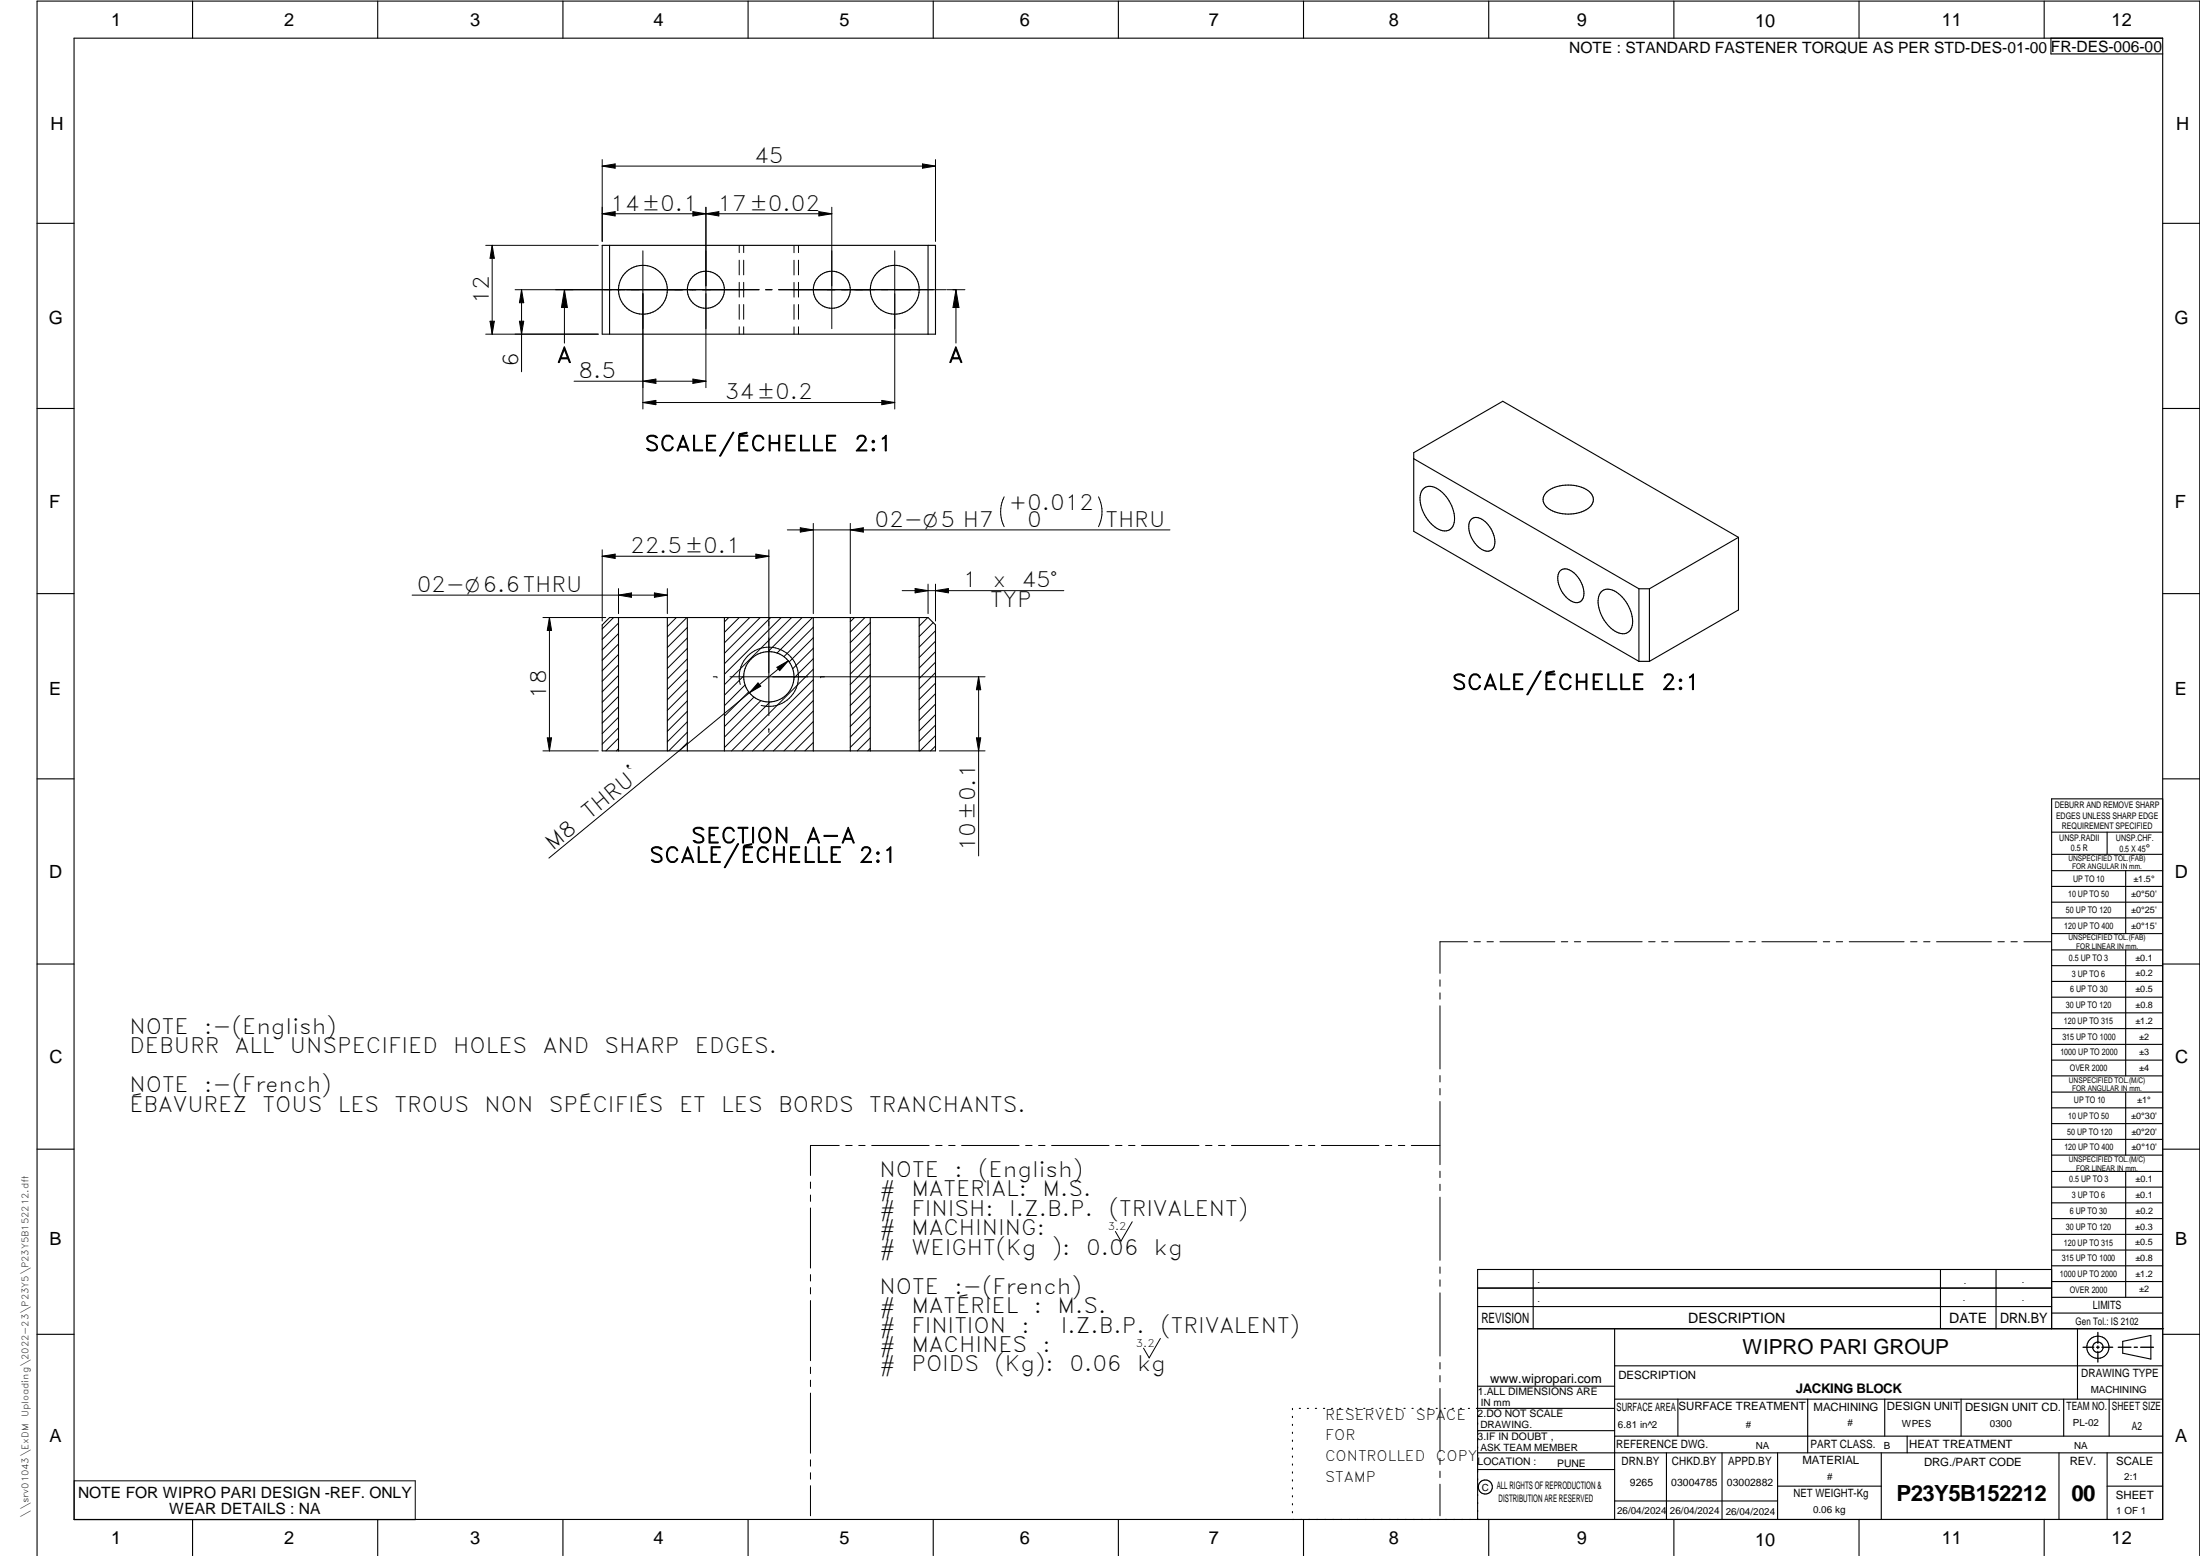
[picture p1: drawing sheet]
<svg xmlns="http://www.w3.org/2000/svg" width="594mm" height="420mm" viewBox="0 0 594 420" stroke-linecap="round" stroke-linejoin="round" font-family="sans-serif">
<g fill="none" stroke="#000" stroke-width=".3">
<path d="M20 10.3h564v400h-564zM52 .3v10M102 .3v10M152 .3v10M202 .3v10M252 .3v10M302 .3v10M352 .3v10M402 .3v10M452 .3v10M502 .3v10M552 .3v10"/>
<path d="M553.8 10.3v4.3h30.2M10 60.3h10M162.6 66.3h90v23.9h-90zM164.6 66.3v23.9M250.6 66.3v23.9M584 60.3h10M10 110.3h10M584 110.3h10M381.8 123.9l60.8 35.1M384.3 132a3.4 3.4 0 0 1 4.7 .5 9.4 9.4 0 0 1 3.5 9.1 2.74 2.74 0 0 1-4.4 1.1 9.8 9.8 0 0 1-4.5-9.4zM417.7 132.8a10 10 0 0 1 11.5 0 2.83 2.83 0 0 1-.9 4.9 10.2 10.2 0 0 1-10.6-.7 2.64 2.64 0 0 1 0-4.2zM397.3 140.2a2.76 2.76 0 0 1 3.8 .7 7.1 7.1 0 0 1 2.3 6.8 2.26 2.26 0 0 1-3.7 .4 7 7 0 0 1-2.8-7.3z"/>
<path d="M421.4 154.1a2.53 2.53 0 0 1 3.2 .3 7 7 0 0 1 2.9 7.2 2.25 2.25 0 0 1-3.8 .3 7.1 7.1 0 0 1-2.8-7.2zM432.4 159.8a3.4 3.4 0 0 1 4.7 .5 9.6 9.6 0 0 1 3.5 9.1 2.6 2.6 0 0 1-3.9 1.3 9.7 9.7 0 0 1-5-9.6zM442.6 159v19.6M442.6 159h2.8M445.4 159v19.6M469.4 145.1l-63.6-36.7-24 13.8v21.3l60.8 35.1M469.4 145.1v19.6l-24 13.9M469.4 145.1l-24 13.9M10 160.3h10M162.6 168.7l2-1.9h86l2 1.9v34.1h-90zM167 166.8v36M180.2 166.8v36"/>
<path d="M185.6 166.8v36M195.6 166.8v36M219.6 166.8v36M229.6 166.8v36M235 166.8v36M248.2 166.8v36M442.6 178.6h2.8M584 160.3h10M10 210.3h10M584 215.7h-30v143.1M584 210.3h10M554 230.7h30"/>
<path d="M554 224.7h30M554 235.1h30M554 239.4h30M569 224.7v6M574 235.1v17M554 243.6h30M554 247.9h30M554 252.1h30M554 256.5h30M574 256.5v34M10 260.3h10M554 260.8h30"/>
<path d="M554 265h30M554 269.3h30M554 273.5h30M554 277.7h30M584 260.3h10M554 282h30M554 286.3h30M554 290.5h30M554 294.9h30M554 299.1h30M574 294.9v17M10 310.3h10"/>
<path d="M554 303.4h30M554 307.7h30M554 311.9h30M554 316.3h30M574 316.3v34M584 310.3h10M554 320.5h30M554 324.8h30M554 329.1h30M554 333.3h30M554 337.5h30M399 358.8h185.3"/>
<path d="M399 352.8h155M399 347.8h155M414 342.8v16M436 358.8v51.5M524 342.8v16M539 342.8v16M554 342.8h-155v67.5M554 341.8h30M554 346.1h30M554 350.3h30M554 354.6h30M561 358.8v19"/>
<path d="M10 360.3h10M399 374.3h37M436 368.8h148M436 377.8h148M453.1 377.8v10M488.1 377.8v14.5M508.9 377.8v10M529.6 377.8v10M557.3 377.8v10M569.5 377.8v10M573.2 362.2l7.6-1.6v6.4l-7.6-1.6zM584 360.3h10"/>
<path d="M349 380.3v.3M349 382.4v.4M349 384.6v.3M349 386.7v.4M349 388.9v.3M349 391v.4M349 393.2v.3M349 395.3v.3M349 397.4v.4M349 399.6v.3M350.9 380.3h.3M353 380.3h.3"/>
<path d="M355.2 380.3h.3M357.4 380.3h.3M359.6 380.3h.3M361.7 380.3h.3M363.9 380.3h.3M366.1 380.3h.3M368.3 380.3h.3M370.4 380.3h.3M372.6 380.3h.3M374.8 380.3h.3M376.9 380.3h.4M379.1 380.3h.3"/>
<path d="M381.3 380.3h.3M383.4 380.3h.4M385.6 380.3h.4M387.8 380.3h.3M390 380.3h.3M392.1 380.3h.4M394.3 380.3h.4M396.5 380.3h.3M399 396.8h37M399 392.3h185M399 386.3h37M436 387.8h148"/>
<path d="M436 380.3h-37.3M450 392.3v18M465 392.3v18M480 392.3v18M508 392.3v18M515 387.8v4.5M556 392.3v18M569 392.3v18M52 410.3v9.8M102 410.3v9.8M152 410.3v9.8M202 410.3v9.8"/>
<path d="M252 410.3v9.8M302 410.3v9.8M349 401.7v.4M349 403.9v.3M349 406v.4M349 408.2v.3M352 410.3v9.8M402 410.3v9.8M436 405.3h44M452 410.3v9.8M480 401.3h28M502 410.3v9.8"/>
<path d="M552 410.3v9.8M569 401.3h15M10 420.1v-419.8h584v419.8"/>
<circle cx="173.6" cy="78.2" r="6.6"/>
<circle cx="190.6" cy="78.2" r="5"/>
<circle cx="224.6" cy="78.2" r="5"/>
<circle cx="241.6" cy="78.2" r="6.6"/>
<circle cx="207.6" cy="182.8" r="6.8"/>
<circle cx="566.5" cy="363.8" r="1.4"/>
<circle cx="566.5" cy="363.8" r="3"/>
<circle cx="401.1" cy="401.5" r="1.91"/>
</g>
<g fill="none" stroke="#000" stroke-width=".27">
<path d="M162.6 44.9l3.5-.6v1.1zM162.6 43.1v22.1M162.6 57.7l3.5-.6v1.2zM162.6 44.9h90M162.6 57.7h62M187.1 57.1l3.5 .6-3.5 .6zM190.6 56v48.7M190.6 57.7l3.5-.6v1.2zM221.1 57.1l3.5 .6-3.5 .6zM224.6 56v32.8M249.1 44.3l3.5 .6-3.5 .5zM252.6 43.1v22.1"/>
<path d="M131.2 66.3h30.4M132.9 66.3v23.9M132.9 66.3l.6 3.4h-1.2zM139.1 78.2h65.9M140.8 78.2v22.2M140.8 78.2l.6 3.5h-1.1zM152.4 78.2v14.4M152.4 78.2l.8 4.8h-1.6zM173.6 67.7v42.7M199.6 66.3v1.9M199.6 70.3v3.9M199.6 76.2v4"/>
<path d="M200.8 66.3v1.9M200.8 70.3v3.9M200.8 76.2v4M206.7 78.2h1.8M210.2 78.2h45.3M214.4 66.3v1.9M214.4 70.3v4M214.4 76.3v3.9M215.6 66.3v1.9M215.6 70.3v3.9M215.6 76.2v4M241.6 67.7v42.7"/>
<path d="M255.8 78.2h4.8M258.1 78.2v14.4M258.1 78.2l.8 4.8h-1.6zM131.2 90.2h30.4M132.3 86.7h1.2l-.6 3.5zM140.3 86.7h1.1l-.6 3.5zM199.6 82.2v4M199.6 88.2v2M200.8 82.2v4M200.8 88.2v2M214.4 82.3v3.9M214.4 88.3v1.9"/>
<path d="M215.6 82.2v4M215.6 88.2v2M155 102.9h35.6M173.6 102.9l3.5-.5v1.1zM173.6 108.7l3.5-.6v1.2zM173.6 108.7h68M187.1 102.4l3.5 .5-3.5 .6zM238.1 108.1l3.5 .6-3.5 .6zM271.2 134.2a9 9 0 0 0 0 8M296.6 134.2a9.2 9.2 0 0 1 0 8M162.6 150.2l3.5-.6v1.2zM162.6 148.5v19.2"/>
<path d="M162.6 150.2h45M167 158.9v6.8M180.2 158.9v6.8M204.1 149.6l3.5 .6-3.5 .6zM207.6 148.5v44.8M212.6 143.1h103.3M216.1 142.5l3.5 .6-3.5 .6zM219.6 141.3v24.4M229.6 143.1l3.5-.6v1.2zM229.6 141.3v24.4M243.6 159.5h43.7M247.1 158.9l3.5 .6-3.5 .6z"/>
<path d="M250.6 157.7v8M252.6 157.7v10M252.6 159.5l3.5-.6v1.2zM111.3 160.7h68.9M146.6 166.8h17M148.4 166.8v36M148.4 166.8l.5 3.4h-1.1zM165.7 166.8l-3.1 3M167 168.3l-4.4 4.3M167 171.1l-4.4 4.4M167 173.9l-4.4 4.4M167 176.7l-4.4 4.4"/>
<path d="M167 179.6l-4.4 4.4M167 160.7l3.5-.6v1.2zM176.7 160.1l3.5 .6-3.5 .6zM182.6 166.8l-2.4 2.4M185.5 166.8l-5.3 5.2M185.6 169.4l-5.4 5.4M185.6 175.1l-5.4 5.4M185.6 177.9l-5.4 5.4M185.6 172.3l-5.4 5.4M196.8 166.8l-1.2 1.1M199.6 166.8l-4 4M202.5 166.8l-6.9 6.8"/>
<path d="M205.3 166.8l-9.7 9.6M207.6 168.7h.1M208.1 166.8l-12.5 12.4M210.9 166.8l-15.3 15.3M212.9 178.4l-64.7 53.3M213.8 166.8l-18.2 18.1M216.6 166.8l-9.2 9.2M219.4 166.8l-9.6 9.5M219.6 169.4l-7.9 7.9M219.6 172.2l-6.5 6.5M219.6 175l-5.5 5.6M219.6 177.9l-5.2 5.2"/>
<path d="M230.7 166.8l-1.1 1.1M233.6 166.8l-4 3.9M235 168.1l-5.4 5.4M235 171l-5.4 5.4M235 173.8l-5.4 5.4M235 176.6l-5.4 5.4M235 179.4l-5.4 5.4M250.5 166.8l-2.3 2.3M252 168.1l-3.8 3.8M252.6 170.3l-4.4 4.4M252.6 173.1l-4.4 4.4M252.6 176l-4.4 4.4"/>
<path d="M252.6 178.8l-4.4 4.4M147.8 199.2h1.1l-.5 3.6zM167 182.4l-4.4 4.4M167 185.2l-4.4 4.4M167 188l-4.4 4.4M167 190.9l-4.4 4.4M167 193.7l-4.4 4.4M167 196.5l-4.4 4.4M167 199.3l-3.4 3.5M185.6 197.7l-5 5.1M185.6 180.8l-5.4 5.4M185.6 183.6l-5.4 5.4"/>
<path d="M185.6 186.4l-5.4 5.4M185.6 189.3l-5.4 5.3M185.6 192.1l-5.4 5.4M185.6 194.9l-5.4 5.4M192.6 182.8h.1M192.8 182.8h.7M193.6 182.8h.1M197.1 182.8h68.9M199.9 184.8a8 8 0 0 1 7-10 8 8 0 0 1 8.7 8.7 8 8 0 0 1-10.1 7M200.8 182.5l-5.2 5.2M201.2 185l-5.6 5.6M202.2 186.8l-6.6 6.6"/>
<path d="M203.6 188.2l-8 8M204.7 184.4l.7 .9-3 1.8zM205.5 189.2l-9.9 9.9M207.6 196.7h.1M207.6 196.9v.7M207.6 197.7v.1M208 189.5l-12.4 12.4M209.8 180.2l3.1-1.8-2.4 2.7zM219.6 197.7l-5.1 5.1M219.6 194.8l-7.9 8M219.6 192l-10.7 10.8M219.6 189.2l-13.5 13.6"/>
<path d="M219.6 186.4l-16.4 16.4M219.6 183.5l-19.2 19.3M219.6 180.7l-22 22.1M221.6 182.8h.1M235 182.3l-5.4 5.4M235 187.9l-5.4 5.4M235 190.8l-5.4 5.4M235 193.6l-5.4 5.4M235 196.4l-5.4 5.4M235 185.1l-5.4 5.4M235 199.2l-3.5 3.6M252.6 198.6l-4.1 4.2"/>
<path d="M252.6 181.6l-4.4 4.4M252.6 184.5l-4.4 4.4M252.6 187.3l-4.4 4.4M252.6 190.1l-4.4 4.4M252.6 193l-4.4 4.4M252.6 195.8l-4.4 4.4M263.7 199.2h1.1l-.5 3.6zM264.3 182.8l.5 3.4h-1.1zM264.3 182.8v48.3M146.6 202.8h15M167 202.2l-.6 .6M185.6 200.6l-2.2 2.2"/>
<path d="M219.6 200.5l-2.2 2.3M235 202.1l-.7 .7M252.6 201.4l-1.3 1.4M253.7 202.8h12.3M396.3 254.3h-7.5v8.5M398 254.3h1.8M401.5 254.3h1.8M405 254.3h14.9M421.6 254.3h1.7M425.1 254.3h1.7M428.6 254.3h14.8M445.2 254.3h1.7"/>
<path d="M448.7 254.3h1.7M452.2 254.3h14.8M468.8 254.3h1.7M472.3 254.3h1.7M475.8 254.3h14.8M492.4 254.3h1.7M495.9 254.3h1.7M499.4 254.3h14.8M515.9 254.3h1.8M519.4 254.3h1.8M522.9 254.3h14.9M539.5 254.3h1.7"/>
<path d="M543 254.3h1.7M546.5 254.3h7.4M388.8 264.6v1.7M388.8 268.1v1.7M388.8 271.6v17M388.8 290.4v1.8M388.8 293.9v1.8M388.8 297.4v17.1M218.9 319.2v1.7M226.6 309.3h-7.7v8.1M228.4 309.3h1.7M231.9 309.3h1.7"/>
<path d="M235.4 309.3h15.5M252.7 309.3h1.7M256.2 309.3h1.7M259.7 309.3h15.5M277 309.3h1.7M280.5 309.3h1.7M284 309.3h15.5M301.2 309.3h1.8M304.8 309.3h1.7M308.2 309.3h15.6M325.5 309.3h1.8M329 309.3h1.8"/>
<path d="M332.5 309.3h15.6M349.8 309.3h1.8M353.3 309.3h1.7M356.8 309.3h15.5M374.1 309.3h1.7M377.6 309.3h1.7M381.1 309.3h7.7M388.8 316.3v1.7M388.8 319.8v1.7M218.9 322.7v1.7M218.9 326.2v16.2M305.7 329.9l-3 5.3-1.5-2.7"/>
<path d="M388.8 323.3v17M218.9 344.2v1.7M218.9 347.7v1.7M218.9 351.2v16.2M388.8 342.1v1.7M388.8 345.6v1.7M388.8 349.1v17.1M218.9 369.2v1.7M218.9 372.7v1.7M218.9 376.2v16.2M313.3 361.4l-3 5.3-1.5-2.7M388.8 367.9v1.8"/>
<path d="M388.8 371.4v1.7M388.8 374.9v17.1M20 399.9h92.1v10.5h-92.1zM218.9 394.2v1.7M218.9 397.7v1.7M388.8 393.8v1.7M388.8 397.3v1.7M218.9 401.2v8.1M388.8 400.8v8.5"/>
</g>
<path d="M566.5 359.8v2.9M562.5 363.8h2.9M566.1 363.8h.8M566.5 363.5v.7M566.5 364.9v2.9M567.6 363.8h2.9M572 363.8h3.4M576.3 363.8h.9M578.1 363.8h3.4" fill="none" stroke="#000" stroke-width=".36"/>
<g fill="#000">
<path d="M162.6 57.7l3.5-.6v1.2zM162.6 44.9l3.5-.6v1.1zM187.1 57.1l3.5 .6-3.5 .6zM190.6 57.7l3.5-.6v1.2zM221.1 57.1l3.5 .6-3.5 .6zM249.1 44.3l3.5 .6-3.5 .5zM132.9 66.3l.6 3.4h-1.2zM132.3 86.7h1.2l-.6 3.5zM140.8 78.2l.6 3.5h-1.1zM140.3 86.7h1.1l-.6 3.5zM152.4 78.2l.8 4.8h-1.6zM258.1 78.2l.8 4.8h-1.6z"/>
<path d="M173.6 102.9l3.5-.5v1.1zM173.6 108.7l3.5-.6v1.2zM187.1 102.4l3.5 .5-3.5 .6zM238.1 108.1l3.5 .6-3.5 .6zM162.6 150.2l3.5-.6v1.2zM204.1 149.6l3.5 .6-3.5 .6zM216.1 142.5l3.5 .6-3.5 .6zM229.6 143.1l3.5-.6v1.2zM247.1 158.9l3.5 .6-3.5 .6zM252.6 159.5l3.5-.6v1.2zM148.4 166.8l.5 3.4h-1.1zM167 160.7l3.5-.6v1.2z"/>
<path d="M176.7 160.1l3.5 .6-3.5 .6zM147.8 199.2h1.1l-.5 3.6zM204.7 184.4l.7 .9-3 1.8zM209.8 180.2l3.1-1.8-2.4 2.7zM264.3 182.8l.5 3.4h-1.1zM263.7 199.2h1.1l-.5 3.6z"/>
</g>
<g font-size="6">
<text x="512.1" y="405.2">P23Y5B152212</text>
<text x="559.4" y="405.2">00</text>
</g>
<g font-size="5.7">
<text x="203.7" y="44">45</text>
<text x="164.8" y="56.9">14±0.1</text>
<text x="193.8" y="56.9">17±0.02</text>
<text x="132" y="82.2" transform="rotate(-90 132 82.2)">12</text>
<text x="140" y="99.2" transform="rotate(-90 140 99.2)">6</text>
<text x="150.4" y="97.9">A</text>
<text x="256.1" y="97.9">A</text>
<text x="156.2" y="102.1">8.5</text>
<text x="195.7" y="107.8">34±0.2</text>
<text x="174.1" y="121.8">SCALE/ÉCHELLE</text>
<text x="230.6" y="121.8">2:1</text>
<text x="272.4" y="137.7">+0.012</text>
<text x="236.1" y="142.2">02-O5 H7</text>
<text x="277.3" y="142.2">0</text>
<text x="298.5" y="142.2">THRU</text>
<text x="170.1" y="149.3">22.5±0.1</text>
<text x="112.5" y="159.8">02-O6.6THRU</text>
<text x="260" y="158.6">1</text>
<text x="268.1" y="158.6">x</text>
<text x="275.9" y="158.6">45°</text>
<text x="267.4" y="163.9">TYP</text>
<text x="147.5" y="188.7" transform="rotate(-90 147.5 188.7)">18</text>
<text x="392.1" y="186.2">SCALE/ÉCHELLE</text>
<text x="448.6" y="186.2">2:1</text>
<text x="159.2" y="221.5" transform="rotate(-39 159.2 221.5)">THRU`</text>
<text x="186.6" y="227.6">SECTION</text>
<text x="217.6" y="227.6">A-A</text>
<text x="149.3" y="229.7" transform="rotate(-39 149.3 229.7)">M8</text>
<text x="175.3" y="232.9">SCALE/ÉCHELLE</text>
<text x="231.9" y="232.9">2:1</text>
<text x="263.4" y="229.9" transform="rotate(-90 263.4 229.9)">10±0.1</text>
<text x="34.9" y="279.2">NOTE</text>
<text x="55.1" y="279.2">:-(English)</text>
<text x="34.9" y="284.4">DEBURR</text>
<text x="63.4" y="284.4">ALL</text>
<text x="78.3" y="284.4">UNSPECIFIED</text>
<text x="122.4" y="284.4">HOLES</text>
<text x="146.6" y="284.4">AND</text>
<text x="163.3" y="284.4">SHARP</text>
<text x="187.7" y="284.4">EDGES.</text>
<text x="34.9" y="294.9">NOTE</text>
<text x="55.2" y="294.9">:-(French)</text>
<text x="34.9" y="300.2">ÉBAVUREZ</text>
<text x="70.9" y="300.2">TOUS</text>
<text x="91.2" y="300.2">LES</text>
<text x="106.6" y="300.2">TROUS</text>
<text x="130.9" y="300.2">NON</text>
<text x="148.2" y="300.2">SPÉCIFIÉS</text>
<text x="183.4" y="300.2">ET</text>
<text x="194.8" y="300.2">LES</text>
<text x="210.1" y="300.2">BORDS</text>
<text x="234.7" y="300.2">TRANCHANTS.</text>
<text x="237.5" y="317.8">NOTE</text>
<text x="257.7" y="317.8">:</text>
<text x="264.2" y="317.8">(English)</text>
<text x="237.5" y="323.1">#</text>
<text x="246.1" y="323.1">MATERIAL:</text>
<text x="281.5" y="323.1">M.S.</text>
<text x="237.5" y="328.3">#</text>
<text x="246.1" y="328.3">FINISH:</text>
<text x="272.5" y="328.3">I.Z.B.P.</text>
<text x="299.4" y="328.3">(TRIVALENT)</text>
<text x="237.5" y="333.6">#</text>
<text x="246.1" y="333.6">MACHINING:</text>
<text x="237.5" y="338.8">#</text>
<text x="246.1" y="338.8">WEIGHT(Kg</text>
<text x="284" y="338.8">):</text>
<text x="293.3" y="338.8">0.06</text>
<text x="311.6" y="338.8">kg</text>
<text x="237.5" y="349.3">NOTE</text>
<text x="257.7" y="349.3">:-(French)</text>
<text x="237.5" y="354.6">#</text>
<text x="237.5" y="359.8">#</text>
<text x="246.1" y="354.6">MATÉRIEL</text>
<text x="246.1" y="359.8">FINITION</text>
<text x="275.9" y="359.8">:</text>
<text x="279.2" y="354.6">:</text>
<text x="285.6" y="354.6">M.S.</text>
<text x="286.5" y="359.8">I.Z.B.P.</text>
<text x="313.4" y="359.8">(TRIVALENT)</text>
<text x="237.5" y="365.1">#</text>
<text x="246.1" y="365.1">MACHINES</text>
<text x="281.6" y="365.1">:</text>
<text x="237.5" y="370.3">#</text>
<text x="246.1" y="370.3">POIDS</text>
<text x="268.6" y="370.3">(Kg):</text>
<text x="288.8" y="370.3">0.06</text>
<text x="307.1" y="370.3">kg</text>
</g>
<text font-size="5.6" x="470.5" y="365.5">WIPRO PARI GROUP</text>
<g font-size="4.9">
<text x="30" y="7">1</text>
<text x="76.7" y="7">2</text>
<text x="127" y="7">3</text>
<text x="176.5" y="7">4</text>
<text x="226.7" y="7">5</text>
<text x="275.4" y="7">6</text>
<text x="326.4" y="7">7</text>
<text x="375" y="7">8</text>
<text x="425.8" y="7">9</text>
<text x="473.9" y="7.4">10</text>
<text x="524.3" y="7">11</text>
<text x="570.2" y="7">12</text>
<text x="13.6" y="35.2">H</text>
<text x="587.6" y="35.2">H</text>
<text x="13.2" y="87.5">G</text>
<text x="587.2" y="87.5">G</text>
<text x="13.3" y="137.1">F</text>
<text x="587.3" y="137.1">F</text>
<text x="13.3" y="187.6">E</text>
<text x="587.3" y="187.6">E</text>
<text x="13.3" y="237">D</text>
<text x="587.3" y="237">D</text>
<text x="13.4" y="287.1">C</text>
<text x="587.4" y="287.1">C</text>
<text x="13.4" y="336.3">B</text>
<text x="587.4" y="336.3">B</text>
<text x="13.4" y="389.3">A</text>
<text x="587.4" y="389.3">A</text>
<text x="30" y="417">1</text>
<text x="76.7" y="417">2</text>
<text x="127" y="417">3</text>
<text x="176.5" y="417">4</text>
<text x="226.7" y="417">5</text>
<text x="275.4" y="417">6</text>
<text x="326.4" y="417">7</text>
<text x="375" y="417">8</text>
<text x="425.8" y="417">9</text>
<text x="473.9" y="417.4">10</text>
<text x="524.3" y="417">11</text>
<text x="570.2" y="417">12</text>
</g>
<g font-size="4.2">
<text x="423.7" y="14.3">NOTE : STANDARD FASTENER TORQUE AS PER STD-DES-01-00</text>
<text x="553.8" y="14">FR-DES-006-00</text>
<text x="21.1" y="404.4">NOTE FOR WIPRO PARI DESIGN -REF. ONLY</text>
<text x="45.7" y="408.9">WEAR DETAILS : NA</text>
</g>
<g font-size="3.9">
<text x="357.8" y="383.4">RESERVED</text>
<text x="382.3" y="383.4">SPACE</text>
<text x="357.8" y="388.9">FOR</text>
<text x="357.8" y="394.5">CONTROLLED</text>
<text x="387.8" y="394.5">COPY</text>
<text x="357.8" y="400.1">STAMP</text>
</g>
<g font-size="3.8">
<text x="400.1" y="357.1">REVISION</text>
<text x="455.9" y="357.1">DESCRIPTION</text>
<text x="526.4" y="357.1">DATE</text>
<text x="540.1" y="357.1">DRN.BY</text>
</g>
<text font-size="3.6" x="485" y="376.2">JACKING BLOCK</text>
<text font-size="3.5" x="402.4" y="373.3">www.wipropari.com</text>
<g font-size="3.1">
<text x="565.2" y="353.5">LIMITS</text>
<text x="562" y="371.7">DRAWING TYPE</text>
<text x="437" y="372.3">DESCRIPTION</text>
<text x="436.5" y="380.9">SURFACE AREA</text>
<text x="453.3" y="380.9">SURFACE TREATMENT</text>
<text x="489.7" y="380.9">MACHINING</text>
<text x="509.5" y="380.9">DESIGN UNIT</text>
<text x="530.6" y="380.9">DESIGN UNIT CD.</text>
<text x="558" y="380.7">TEAM NO.</text>
<text x="570.3" y="380.7">SHEET SIZE</text>
<text x="575.6" y="386.1">A2</text>
<text x="436.4" y="391.1">REFERENCE DWG.</text>
<text x="437.9" y="395.5">DRN.BY</text>
<text x="451.5" y="395.5">CHKD.BY</text>
<text x="466.6" y="395.5">APPD.BY</text>
<text x="486.7" y="395.4">MATERIAL</text>
<text x="488.9" y="391">PART CLASS.</text>
<text x="515.6" y="391">HEAT TREATMENT</text>
<text x="519.6" y="395.9">DRG./PART CODE</text>
<text x="558.9" y="395.6">REV.</text>
<text x="571.4" y="395.6">SCALE</text>
<text x="484.3" y="404.3">NET WEIGHT-Kg</text>
<text x="571.4" y="404.7">SHEET</text>
</g>
<text font-size="3" x="579.5" y="230.1">°</text>
<g font-size="2.8">
<text x="299.1" y="332.1">3.2</text>
<text x="560.5" y="357.7">Gen Tol.: IS 2102</text>
<text x="306.7" y="363.6">3.2</text>
<text x="399.1" y="376.7">1.ALL DIMENSIONS ARE</text>
<text x="399" y="382.7">2.DO NOT SCALE</text>
<text x="399" y="388.7">3.IF IN DOUBT ,</text>
<text x="399" y="395.5">LOCATION :</text>
<text x="420.5" y="396">PUNE</text>
<text x="440.2" y="401.3">9265</text>
<text x="451.3" y="401.2">03004785</text>
<text x="466.3" y="401.3">03002882</text>
<text x="404.2" y="402">ALL RIGHTS OF REPRODUCTION &amp;</text>
<text x="404.7" y="405.4">DISTRIBUTION ARE RESERVED</text>
</g>
<g font-size="2.7">
<text x="564.6" y="376.2">MACHINING</text>
<text x="399.9" y="379.7">IN mm</text>
<text x="399.8" y="385.7">DRAWING.</text>
<text x="436.9" y="385.5">6.81 in^2</text>
<text x="471.4" y="385.6">#</text>
<text x="498.9" y="385.1">#</text>
<text x="513.6" y="385.3">WPES</text>
<text x="537.3" y="385.2">0300</text>
<text x="559.7" y="385.2">PL-02</text>
<text x="399.8" y="391.8">ASK TEAM MEMBER</text>
<text x="474.1" y="391.2">NA</text>
<text x="508.7" y="391.2">B</text>
<text x="560.1" y="391.2">NA</text>
<text x="493.4" y="399.6">#</text>
<text x="573.6" y="399.8">2:1</text>
<text x="400.1" y="402.5">C</text>
<text x="436.7" y="408.7">26/04/2024</text>
<text x="450.9" y="408.8">26/04/2024</text>
<text x="466" y="409">26/04/2024</text>
<text x="489.6" y="408.5">0.06 kg</text>
<text x="571.5" y="408.7">1 OF 1</text>
</g>
<g font-size="2.5">
<text x="559.2" y="229.9">0.5 R</text>
<text x="572.3" y="230.1">0.5 X 45</text>
<text x="559.4" y="323.5">3 UP TO 6</text>
<text x="558.9" y="327.8">6 UP TO 30</text>
<text x="557.8" y="332">30 UP TO 120</text>
<text x="415.2" y="346.4">.</text>
<text x="530.3" y="346.6">.</text>
<text x="545.9" y="346.4">.</text>
<text x="415.2" y="351.5">.</text>
<text x="530.1" y="351.3">.</text>
<text x="545.9" y="351.4">.</text>
</g>
<g font-size="2.4">
<text x="554.9" y="218.3">DEBURR AND REMOVE SHARP</text>
<text x="555.2" y="221.1">EDGES UNLESS SHARP EDGE</text>
<text x="556.1" y="227.2">UNSP.RADII</text>
<text x="556.8" y="223.8">REQUIREMENT SPECIFIED</text>
<text x="571.4" y="227">UNSP.CHF.</text>
<text x="559.8" y="238">UP TO 10</text>
<text x="576.1" y="238.1">±1.5°</text>
<text x="558.5" y="242.3">10 UP TO 50</text>
<text x="575.5" y="242.3">±0°50'</text>
<text x="557.4" y="250.8">120 UP TO 400</text>
<text x="557.9" y="246.5">50 UP TO 120</text>
<text x="575.5" y="250.8">±0°15'</text>
<text x="575.5" y="246.6">±0°25'</text>
<text x="558.7" y="259.4">0.5 UP TO 3</text>
<text x="559.5" y="263.7">3 UP TO 6</text>
<text x="576.6" y="259.4">±0.1</text>
<text x="576.6" y="263.7">±0.2</text>
<text x="559" y="268">6 UP TO 30</text>
<text x="576.6" y="268">±0.5</text>
<text x="557.9" y="272.2">30 UP TO 120</text>
<text x="576.6" y="272.2">±0.8</text>
<text x="556.9" y="280.7">315 UP TO 1000</text>
<text x="557.3" y="276.5">120 UP TO 315</text>
<text x="576.6" y="276.5">±1.2</text>
<text x="577.7" y="280.7">±2</text>
<text x="556.4" y="284.9">1000 UP TO 2000</text>
<text x="577.6" y="285">±3</text>
<text x="558.9" y="289.2">OVER 2000</text>
<text x="577.7" y="289.3">±4</text>
<text x="560" y="297.9">UP TO 10</text>
<text x="577.1" y="297.9">±1°</text>
<text x="558.5" y="302.1">10 UP TO 50</text>
<text x="575.5" y="302.2">±0°30'</text>
<text x="557.5" y="310.6">120 UP TO 400</text>
<text x="558.2" y="306.4">50 UP TO 120</text>
<text x="575.5" y="310.6">±0°10'</text>
<text x="575.5" y="306.4">±0°20'</text>
<text x="558.8" y="319.2">0.5 UP TO 3</text>
<text x="576.6" y="323.5">±0.1</text>
<text x="576.6" y="319.3">±0.1</text>
<text x="576.7" y="327.8">±0.2</text>
<text x="576.6" y="332">±0.3</text>
<text x="556.8" y="340.6">315 UP TO 1000</text>
<text x="557.3" y="336.3">120 UP TO 315</text>
<text x="576.6" y="336.3">±0.5</text>
<text x="576.6" y="340.6">±0.8</text>
<text x="556.2" y="344.8">1000 UP TO 2000</text>
<text x="576.6" y="344.8">±1.2</text>
<text x="558.9" y="349">OVER 2000</text>
<text x="577.7" y="349">±2</text>
<text x="7.7" y="382.7" transform="rotate(-90 7.7 382.7)">Uploading\2022-23\P23Y5\P23Y5B152212.dft</text>
<text x="7.7" y="409.9" transform="rotate(-90 7.7 409.9)">\\srv01043\ExDM</text>
</g>
<g font-size="2.1">
<text x="558.6" y="232.4">UNSPECIFIED TOL.(FAB)</text>
<text x="559.5" y="234.8">FOR ANGULAR IN mm.</text>
<text x="558.6" y="254">UNSPECIFIED TOL.(FAB)</text>
<text x="560.7" y="256.3">FOR LINEAR IN mm.</text>
<text x="558.7" y="292.4">UNSPECIFIED TOL.(M/C)</text>
<text x="559.6" y="294.7">FOR ANGULAR IN mm.</text>
<text x="558.7" y="313.8">UNSPECIFIED TOL.(M/C)</text>
<text x="560.6" y="316.2">FOR LINEAR IN mm.</text>
</g>
</svg>
